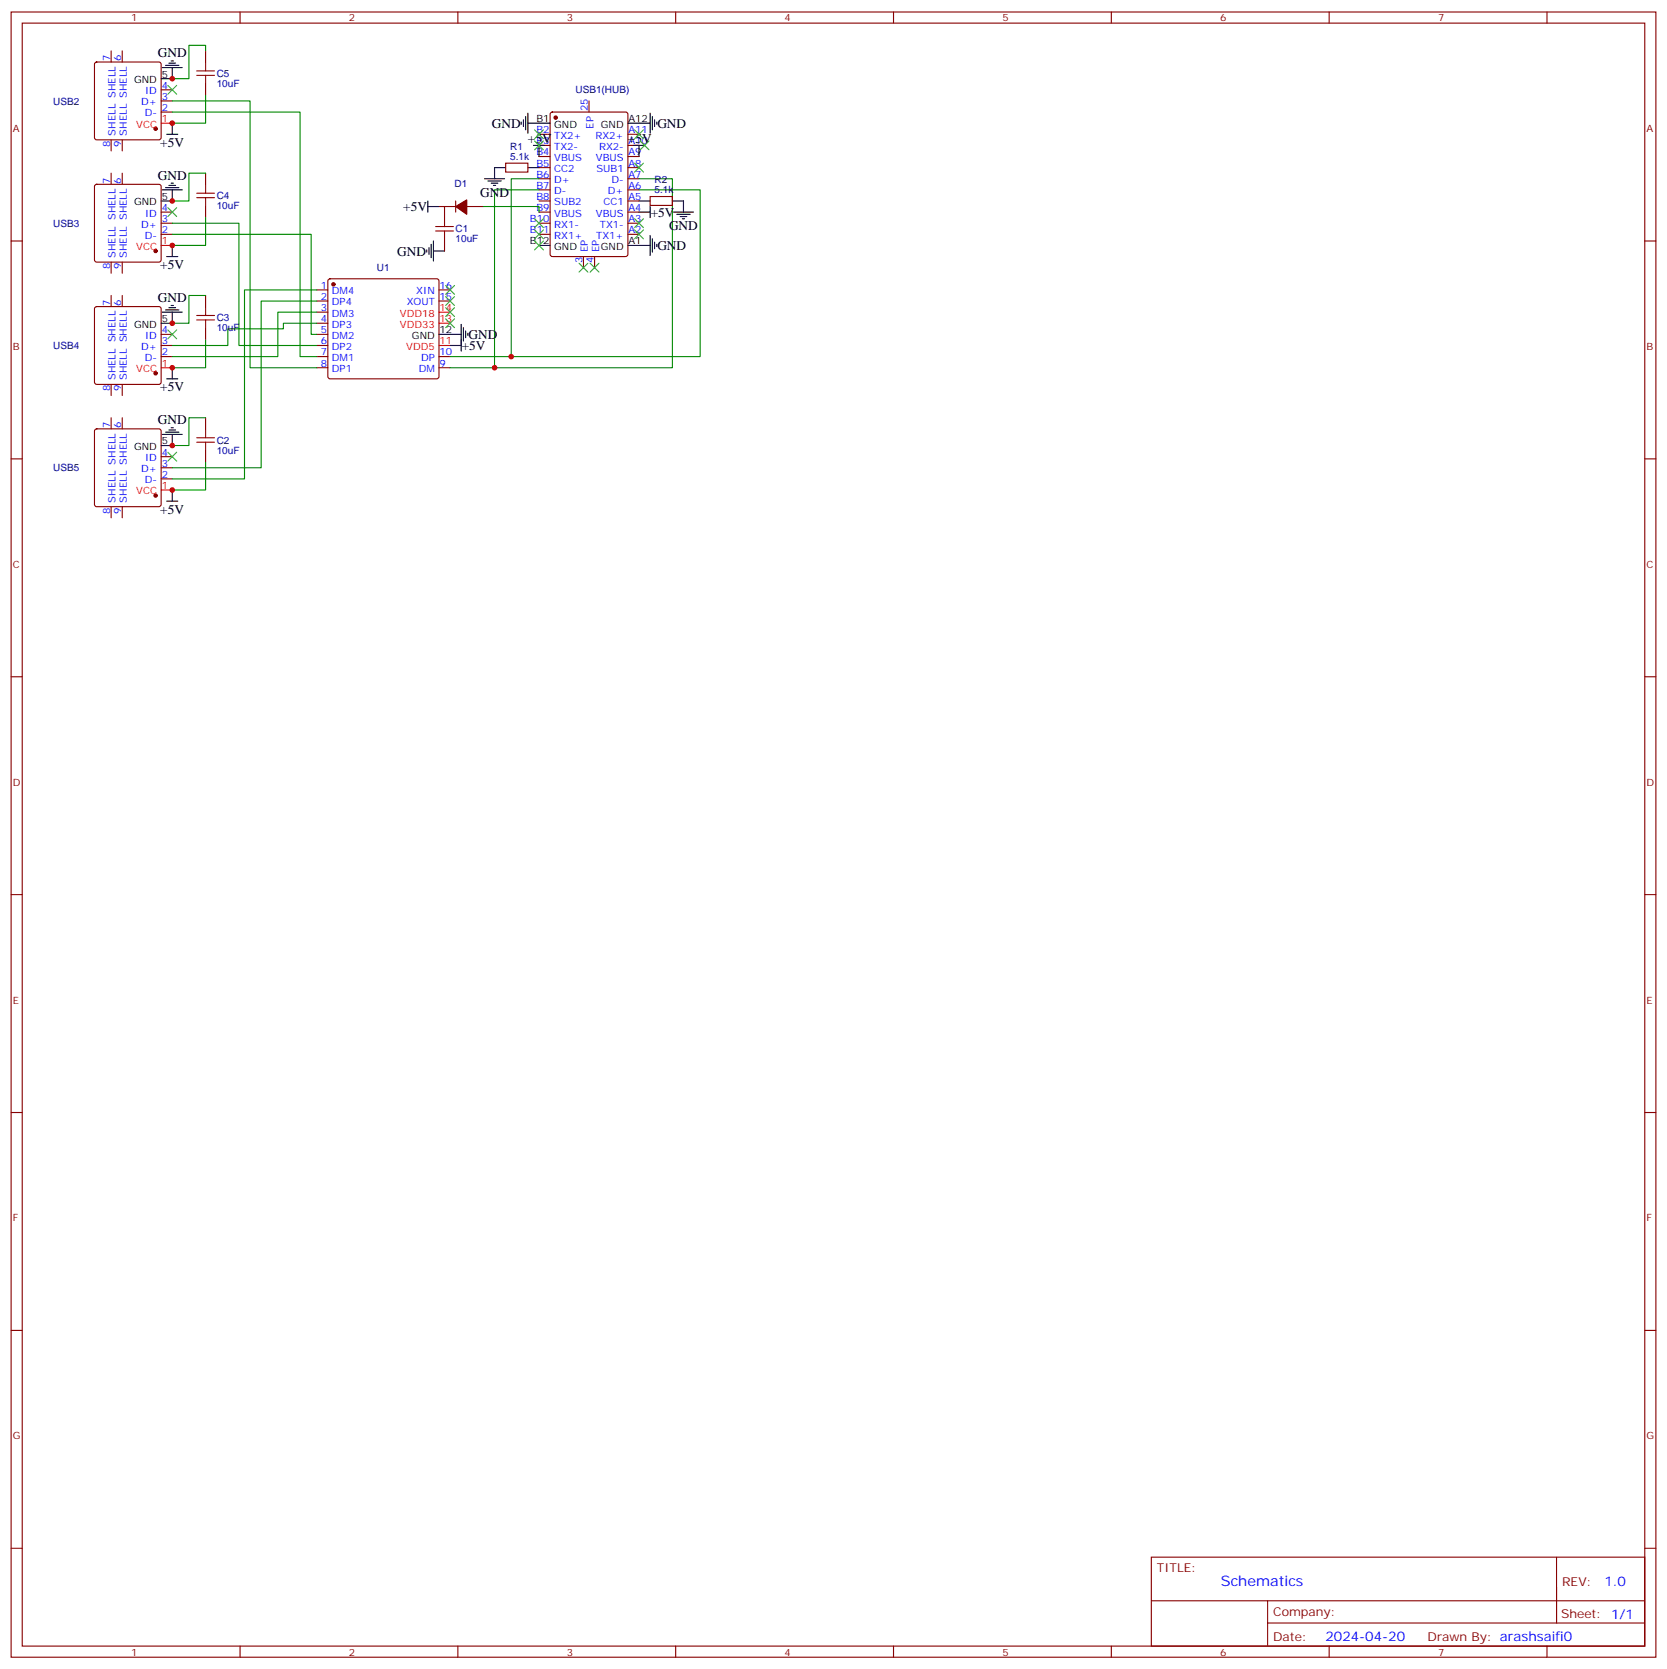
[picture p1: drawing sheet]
<svg xmlns="http://www.w3.org/2000/svg" width="529mm" height="530mm" viewBox="0 0 529 530" stroke-linecap="round" stroke-linejoin="round" font-family="sans-serif">
<g fill="none" stroke="#870000" stroke-width=".35">
<path d="M3.5 3.8h522.1v522.1h-522.1zM7.1 7.3h515v515.1h-515zM30.2 19.9l.5-.2h19.7l.5 .2 .3 .5v23.3l-.3 .5-.5 .2h-19.7l-.5-.3-.2-.4v-23.3zM35.3 16.2v3.5M38.8 16.2v3.5M65.3 16.2v3.5M76.2 3.8v3.5M145.3 3.8v3.5M214.5 3.8v3.5M283.6 3.8v3.5M352.8 3.8v3.5M421.9 3.8v3.5"/>
<path d="M491.1 3.8v3.5M51.2 35.6h3.5M51.2 28.5h3.5M51.2 32h3.5M65.3 26.7v3.6M174.9 35.8l.4-.2h23.3l.7 .4v44.7l-.4 .7h-23.6l-.6-.4-.1-44.7zM187 32v3.6M30.2 58.7l.5-.2h19.7l.5 .2 .3 .5v23.3l-.3 .5-.5 .2h-19.7l-.5-.2-.2-.5v-23.3zM35.3 44.4v3.5M35.3 55v3.5M38.8 44.4v3.5M38.8 55v3.5"/>
<path d="M65.3 55v3.5M160.5 51.8h7.1v2.8h-7.1zM171.1 42.6h3.5M171.1 46.1h3.5M171.1 49.7h3.5M171.1 53.2h3.5M171.1 56.7h3.5M199.3 42.6h3.5M199.3 46.1h3.5M199.3 49.7h3.5M199.3 53.2h3.5M199.3 56.7h3.5"/>
<path d="M3.5 76.5h3.6M51.2 74.4h3.5M51.2 67.3h3.5M51.2 70.8h3.5M65.3 65.5v3.6M139.3 65.5h5.3M141.1 65.5v3.6M141.1 76.1v3.6M144.6 63.8v3.5M148.2 65.5h5.3M171.1 74.4h3.5M171.1 67.3h3.5"/>
<path d="M171.1 70.8h3.5M171.1 60.3h3.5M171.1 63.8h3.5M199.3 74.4h3.5M199.3 67.3h3.5M199.3 70.8h3.5M199.3 60.3h3.5M199.3 63.8h3.5M206.4 62.4h7v2.8h-7zM522.1 76.5h3.5M30.2 97.5l.5-.2h19.7l.5 .2 .3 .5v23.3l-.3 .5-.5 .2h-19.7l-.5-.2-.2-.5v-23.3zM35.3 83.2v3.5"/>
<path d="M35.3 93.8v3.5M38.8 83.2v3.5M38.8 93.8v3.5M65.3 93.8v3.5M100.5 92h3.6M100.5 95.5h3.6M100.5 99.1h3.6M104.3 88.7l.5-.2h33.8l.5 .2 .2 .5v30.3l-.2 .5-.5 .2h-33.8l-.5-.2-.2-.5v-30.3zM139.3 92h3.6M139.3 95.5h3.6M185.2 81.4v3.5M188.7 81.4v3.5"/>
<path d="M51.2 106.1h3.5M51.2 109.6h3.5M51.2 113.2h3.5M65.3 104.4v3.5M100.5 102.6h3.6M100.5 106.1h3.6M100.5 109.6h3.6M100.5 113.2h3.6M100.5 116.7h3.6M139.3 113.2h3.6M139.3 116.7h3.6M30.2 136.3l.5-.2h19.7l.5 .2 .3 .5v23.3l-.3 .5-.5 .2h-19.7l-.5-.2-.2-.5v-23.3z"/>
<path d="M35.3 122v3.5M35.3 132.6v3.5M38.8 122v3.5M38.8 132.6v3.5M65.3 132.6v3.5M3.5 145.6h3.6M51.2 152h3.5M51.2 144.9h3.5M51.2 148.4h3.5M65.3 143.2v3.5M522.1 145.6h3.5M35.3 160.8v3.5"/>
<path d="M38.8 160.8v3.5M3.5 214.8h3.6M522.1 214.8h3.5M3.5 283.9h3.6M522.1 283.9h3.5M3.5 353.1h3.6M522.1 353.1h3.5M3.5 422.2h3.6M522.1 422.2h3.5M3.5 491.3h3.6M365.5 494.2h156.6v28.2h-156.6zM494.1 494.2v20.9"/>
<path d="M522.1 491.3h3.5M365.5 508h156.5M402.4 515.1h119.6M402.4 508v14.1M76.2 522.4v3.5M145.3 522.4v3.5M214.5 522.4v3.5M283.6 522.4v3.5M352.8 522.4v3.5M421.9 522.4v3.5M491.1 522.4v3.5"/>
</g>
<g fill="#870000" stroke="#870000" stroke-width=".35">
<path d="M144.6 65.5l3.6-2.1v4.6z"/>
<circle cx="105.8" cy="90.2" r=".53"/>
<circle cx="49.4" cy="40.9" r=".53"/>
<circle cx="49.4" cy="79.7" r=".53"/>
<circle cx="49.4" cy="118.5" r=".53"/>
<circle cx="49.4" cy="157.3" r=".53"/>
<circle cx="176.4" cy="37.3" r=".53"/>
</g>
<path d="M51.2 39.1h3.5M51.2 77.9h3.5M139.3 99.1h3.6M51.2 116.7h3.5M139.3 109.6h3.6M139.3 102.6h3.6M51.2 155.5h3.5" fill="none" stroke="#f00" stroke-width=".35"/>
<g fill="none" stroke="#000" stroke-width=".35">
<path d="M54.3 19.3h.7M51.5 21.4h6.4M52.6 20.7h4.2M53.6 20h2.1M54.7 21.4v3.6h-3.5M54.7 39.1v3.5M165.5 38.7v.7M166.2 38v2.1M166.9 37v4.2M167.6 39.1h7M167.6 35.9v6.4M199.3 39.1h7.1"/>
<path d="M206.4 35.9v6.4M207.1 37v4.2M207.8 38v2.1M208.5 38.7v.7M52.6 59.5h4.2M52.9 42.6h3.5M53.6 58.8h2.1M54.3 58.1h.7M153.8 56.7h6.4M154.9 57.4h4.2M155.9 58.1h2.1M156.6 58.8h.7"/>
<path d="M160.5 53.2h-3.5v3.5M167.6 53.2h3.5M169.3 46.1h3.6M171.1 46.1v3.6M201.1 46.1h3.5M202.8 46.1v3.6M51.5 60.3h6.4M54.7 60.3v3.5h-3.5M54.7 77.9v3.5M135.5 79.3v.7M135.8 65.5h3.5M135.8 63.8v3.5"/>
<path d="M136.2 78.6v2.1M136.9 77.5v4.3M137.6 79.7h3.5M137.6 76.5v6.3M171.1 77.9h3.5M199.3 77.9h7.1M202.8 63.8h3.6M202.8 67.3h3.6M206.4 65.5v3.6M206.4 74.7v6.4M207.1 75.8v4.2M207.8 76.8v2.2"/>
<path d="M208.5 77.5v.7M213.4 63.8h3.6v3.5M213.8 67.3h6.3M214.8 68h4.3M215.9 68.7h2.1M216.6 69.4h.7M51.5 99.1h6.4M52.6 98.4h4.2M52.9 81.4h3.5M53.6 97.6h2.1M54.3 96.9h.7M54.7 99.1v3.5h-3.5"/>
<path d="M54.7 116.7v3.5M139.3 106.1h7.1M142.9 109.6h3.5M146.4 102.9v8.5M147.1 104v4.2M147.8 105.1v2.1M148.5 105.8v.7M51.5 137.9h6.4M52.6 137.2h4.2M52.9 120.2h3.5M53.6 136.5h2.1M54.3 135.7h.7"/>
<path d="M54.7 137.9v3.5h-3.5M52.9 159h3.5M54.7 155.5v3.5"/>
</g>
<g fill="none" stroke="#008700" stroke-width=".35">
<path d="M65.3 16.2v-1.8h-5.3v10.6h-5.3M54.7 35.6h40.5v77.6h5.3M54.7 32h24.7v84.7h21.1M65.3 30.3v8.8h-10.6M65.3 55h-5.3v8.8h-5.3M171.1 56.7h-8.8v56.5h-19.4M202.8 56.7h10.6v60h-56.4M54.7 74.4h44.1v31.7h1.7M54.7 70.8h21.1v38.8h24.7M65.3 69.1v8.8h-10.6M153.5 65.5h17.6v1.8M171.1 60.3h-14.1v56.4h-14.1"/>
<path d="M202.8 60.3h19.4v52.9h-59.9M65.3 93.8h-5.3v8.8h-5.3M100.5 99.1h-12.3v14.1h-33.5M100.5 95.5h-17.6v52.9h-28.2M100.5 92h-22.9v60h-22.9M65.3 107.9v8.8h-10.6M100.5 102.6h-10.5v1.8h-17.7v5.2h-17.6M65.3 132.6h-5.3v8.8h-5.3M65.3 146.7v8.8h-10.6"/>
</g>
<g fill="none" stroke="#a10000" stroke-width=".35">
<path d="M65.3 19.7v2.8M62.4 23.9h5.7M62.4 22.5h5.7M65.3 23.9v2.8M65.3 58.5v2.8M62.4 62.7h5.7M62.4 61.3h5.7M65.3 62.7v2.8M138.3 73.3h5.6M138.3 71.9h5.6M141.1 69.1v2.8M141.1 73.3v2.8"/>
<path d="M65.3 97.3v2.8M62.4 101.5h5.7M62.4 100.1h5.7M65.3 101.5v2.9M62.4 138.9h5.7M65.3 136.1v2.8M62.4 140.3h5.7M65.3 140.3v2.9"/>
</g>
<g fill="none" stroke="#3c3" stroke-width=".35">
<path d="M53.3 27.1l2.8 2.8M56.1 27.1l-2.8 2.8M169.7 41.2l2.8 2.8M169.7 44.7l2.8 2.9M172.5 41.2l-2.8 2.8M172.5 44.7l-2.8 2.9M201.4 51.8l2.9 2.8M201.4 41.2l2.9 2.8M203.2 44.7l2.8 2.9M204.3 41.2l-2.9 2.8M204.3 51.8l-2.9 2.8M206 44.7l-2.8 2.9"/>
<path d="M53.3 65.9l2.8 2.8M56.1 65.9l-2.8 2.8M169.7 69.4l2.8 2.8M169.7 73l2.8 2.8M169.7 76.5l2.8 2.8M172.5 69.4l-2.8 2.8M172.5 73l-2.8 2.8M172.5 76.5l-2.8 2.8M201.4 73l2.9 2.8M201.4 69.4l2.9 2.8M204.3 69.4l-2.9 2.8M204.3 73l-2.9 2.8"/>
<path d="M141.5 90.6l2.8 2.8M141.5 94.1l2.8 2.8M141.5 97.6l2.8 2.9M144.3 97.6l-2.8 2.9M144.3 90.6l-2.8 2.8M144.3 94.1l-2.8 2.8M183.8 83.5l2.8 2.9M186.6 83.5l-2.8 2.9M187.3 83.5l2.8 2.9M190.1 83.5l-2.8 2.9M53.3 104.7l2.8 2.8M56.1 104.7l-2.8 2.8"/>
<path d="M141.5 101.2l2.8 2.8M144.3 101.2l-2.8 2.8M53.3 143.5l2.8 2.8M56.1 143.5l-2.8 2.8"/>
</g>
<g fill="#c00">
<circle cx="157" cy="116.7" r=".88"/>
<circle cx="162.3" cy="113.2" r=".88"/>
<circle cx="54.7" cy="141.4" r=".88"/>
<circle cx="54.7" cy="155.5" r=".88"/>
<circle cx="54.7" cy="102.6" r=".88"/>
<circle cx="54.7" cy="116.7" r=".88"/>
<circle cx="54.7" cy="63.8" r=".88"/>
<circle cx="54.7" cy="77.9" r=".88"/>
<circle cx="54.7" cy="25" r=".88"/>
<circle cx="54.7" cy="39.1" r=".88"/>
</g>
<text font-size="4.6" fill="#00f" x="387.6" y="503.2">Schematics</text>
<g font-size="4.2">
<text x="50.1" y="18.2">GND</text>
<text x="156.1" y="40.5">GND</text>
<text x="208.7" y="40.5">GND</text>
<text x="50.9" y="46.6">+5V</text>
<text x="167.6" y="45.4">+5V</text>
<text x="199.3" y="45.4">+5V</text>
<text x="50.1" y="57">GND</text>
<text x="152.4" y="62.4">GND</text>
<text x="128" y="67">+5V</text>
<text x="206.6" y="68.7">+5V</text>
<text x="212.4" y="73">GND</text>
<text x="126.1" y="81.1">GND</text>
<text x="208.7" y="79.3">GND</text>
<text x="50.9" y="85.4">+5V</text>
<text x="50.1" y="95.8">GND</text>
<text x="148.7" y="107.5">GND</text>
<text x="146.6" y="111.1">+5V</text>
<text x="50.9" y="124.2">+5V</text>
<text x="50.1" y="134.6">GND</text>
<text x="50.9" y="163">+5V</text>
</g>
<g font-size="4.2" fill="#00f">
<text x="509.3" y="503.4">1.0</text>
<text x="420.7" y="520.8">2024-04-20</text>
</g>
<g font-size="3.9" fill="#800">
<text x="367.2" y="498.8">TITLE:</text>
<text x="495.9" y="503.4">REV:</text>
<text x="404.1" y="513">Company:</text>
<text x="495.5" y="513.6">Sheet: 1/1</text>
<text x="404.1" y="520.6">Date:</text>
<text x="453.2" y="520.7">Drawn By: arashsaifi0</text>
</g>
<g font-size="3.2" fill="#800">
<text x="41.6" y="6.8">1</text>
<text x="110.8" y="6.8">2</text>
<text x="179.9" y="6.8">3</text>
<text x="249.1" y="6.8">4</text>
<text x="318.2" y="6.8">5</text>
<text x="387.3" y="6.8">6</text>
<text x="456.5" y="6.8">7</text>
<text x="4.1" y="41.9">A</text>
<text x="522.6" y="41.9">A</text>
<text x="4.1" y="111.1">B</text>
<text x="522.6" y="111.1">B</text>
<text x="4.1" y="180.2">C</text>
<text x="522.6" y="180.2">C</text>
<text x="4.1" y="249.3">D</text>
<text x="522.6" y="249.3">D</text>
<text x="4.1" y="318.5">E</text>
<text x="522.6" y="318.5">E</text>
<text x="4.1" y="387.6">F</text>
<text x="522.6" y="387.6">F</text>
<text x="4.1" y="456.8">G</text>
<text x="522.6" y="456.8">G</text>
<text x="41.6" y="525.4">1</text>
<text x="110.8" y="525.4">2</text>
<text x="179.9" y="525.4">3</text>
<text x="249.1" y="525.4">4</text>
<text x="318.2" y="525.4">5</text>
<text x="387.3" y="525.4">6</text>
<text x="456.5" y="525.4">7</text>
</g>
<g font-size="3.2" fill="#00f">
<text x="34.9" y="19.5" transform="rotate(-90 34.9 19.5)">7</text>
<text x="38.5" y="19.5" transform="rotate(-90 38.5 19.5)">6</text>
<text x="46.1" y="29.9">ID</text>
<text x="51.3" y="28.2">4</text>
<text x="44.8" y="33.4">D+</text>
<text x="51.3" y="35.2">2</text>
<text x="51.3" y="31.7">3</text>
<text x="186.6" y="35.4" transform="rotate(-90 186.6 35.4)">25</text>
<text x="46" y="37">D-</text>
<text x="188.4" y="40.8" transform="rotate(-90 188.4 40.8)">EP</text>
<text x="34.9" y="46.6" transform="rotate(-90 34.9 46.6)">8</text>
<text x="36.7" y="43.1" transform="rotate(-90 36.7 43.1)">SHELL SHELL</text>
<text x="38.5" y="46.6" transform="rotate(-90 38.5 46.6)">9</text>
<text x="40.2" y="43.1" transform="rotate(-90 40.2 43.1)">SHELL SHELL</text>
<text x="170.3" y="42.3">B2</text>
<text x="170.3" y="45.8">B3</text>
<text x="175.9" y="44">TX2+</text>
<text x="175.9" y="47.6">TX2-</text>
<text x="189" y="44">RX2+</text>
<text x="190.2" y="47.6">RX2-</text>
<text x="199.5" y="45.8">A10</text>
<text x="199.5" y="42.3">A11</text>
<text x="170.3" y="49.3">B4</text>
<text x="170.3" y="52.8">B5</text>
<text x="175.9" y="51.1">VBUS</text>
<text x="189.2" y="51.1">VBUS</text>
<text x="199.5" y="52.8">A8</text>
<text x="199.5" y="49.3">A9</text>
<text x="34.9" y="58.3" transform="rotate(-90 34.9 58.3)">7</text>
<text x="38.5" y="58.3" transform="rotate(-90 38.5 58.3)">6</text>
<text x="170.3" y="56.4">B6</text>
<text x="170.3" y="59.9">B7</text>
<text x="175.9" y="54.6">CC2</text>
<text x="175.9" y="58.1">D+</text>
<text x="189.3" y="54.6">SUB1</text>
<text x="194.1" y="58.1">D-</text>
<text x="199.5" y="59.9">A6</text>
<text x="199.5" y="56.4">A7</text>
<text x="170.3" y="63.4">B8</text>
<text x="175.9" y="61.7">D-</text>
<text x="175.9" y="65.2">SUB2</text>
<text x="191.6" y="65.2">CC1</text>
<text x="193" y="61.7">D+</text>
<text x="199.5" y="63.4">A5</text>
<text x="46.1" y="68.7">ID</text>
<text x="51.3" y="67">4</text>
<text x="51.3" y="70.5">3</text>
<text x="168.2" y="70.5">B10</text>
<text x="170.3" y="67">B9</text>
<text x="175.9" y="68.7">VBUS</text>
<text x="189.2" y="68.7">VBUS</text>
<text x="199.5" y="70.5">A3</text>
<text x="199.5" y="67">A4</text>
<text x="44.8" y="72.2">D+</text>
<text x="46" y="75.8">D-</text>
<text x="51.3" y="74">2</text>
<text x="168.2" y="74">B11</text>
<text x="175.9" y="72.2">RX1-</text>
<text x="175.9" y="75.8">RX1+</text>
<text x="189.3" y="75.8">TX1+</text>
<text x="190.4" y="72.2">TX1-</text>
<text x="199.5" y="74">A2</text>
<text x="36.7" y="81.9" transform="rotate(-90 36.7 81.9)">SHELL SHELL</text>
<text x="40.2" y="81.9" transform="rotate(-90 40.2 81.9)">SHELL SHELL</text>
<text x="184.9" y="83.6" transform="rotate(-90 184.9 83.6)">3</text>
<text x="186.6" y="80.1" transform="rotate(-90 186.6 80.1)">EP</text>
<text x="188.4" y="83.6" transform="rotate(-90 188.4 83.6)">4</text>
<text x="190.1" y="80.1" transform="rotate(-90 190.1 80.1)">EP</text>
<text x="34.9" y="85.4" transform="rotate(-90 34.9 85.4)">8</text>
<text x="38.5" y="85.4" transform="rotate(-90 38.5 85.4)">9</text>
<text x="101.9" y="91.7">1</text>
<text x="101.9" y="95.2">2</text>
<text x="105.4" y="93.4">DM4</text>
<text x="132.2" y="93.4">XIN</text>
<text x="139.5" y="95.2">15</text>
<text x="139.5" y="91.7">16</text>
<text x="34.9" y="97.1" transform="rotate(-90 34.9 97.1)">7</text>
<text x="38.5" y="97.1" transform="rotate(-90 38.5 97.1)">6</text>
<text x="101.9" y="98.7">3</text>
<text x="105.4" y="96.9">DP4</text>
<text x="105.4" y="100.5">DM3</text>
<text x="129.1" y="96.9">XOUT</text>
<text x="46.1" y="107.5">ID</text>
<text x="51.3" y="105.8">4</text>
<text x="101.9" y="102.2">4</text>
<text x="101.9" y="105.8">5</text>
<text x="105.4" y="104">DP3</text>
<text x="105.4" y="107.5">DM2</text>
<text x="44.8" y="111.1">D+</text>
<text x="51.3" y="112.8">2</text>
<text x="51.3" y="109.3">3</text>
<text x="101.9" y="109.3">6</text>
<text x="101.9" y="112.8">7</text>
<text x="105.4" y="111.1">DP2</text>
<text x="139.5" y="112.8">10</text>
<text x="46" y="114.6">D-</text>
<text x="101.9" y="116.3">8</text>
<text x="105.4" y="114.6">DM1</text>
<text x="105.4" y="118.1">DP1</text>
<text x="132.9" y="118.1">DM</text>
<text x="133.7" y="114.6">DP</text>
<text x="139.5" y="116.3">9</text>
<text x="34.9" y="124.2" transform="rotate(-90 34.9 124.2)">8</text>
<text x="36.7" y="120.7" transform="rotate(-90 36.7 120.7)">SHELL SHELL</text>
<text x="38.5" y="124.2" transform="rotate(-90 38.5 124.2)">9</text>
<text x="40.2" y="120.7" transform="rotate(-90 40.2 120.7)">SHELL SHELL</text>
<text x="34.9" y="135.9" transform="rotate(-90 34.9 135.9)">7</text>
<text x="38.5" y="135.9" transform="rotate(-90 38.5 135.9)">6</text>
<text x="44.8" y="149.9">D+</text>
<text x="46.1" y="146.3">ID</text>
<text x="51.3" y="144.6">4</text>
<text x="51.3" y="148.1">3</text>
<text x="46" y="153.4">D-</text>
<text x="51.3" y="151.6">2</text>
<text x="36.7" y="159.5" transform="rotate(-90 36.7 159.5)">SHELL SHELL</text>
<text x="40.2" y="159.5" transform="rotate(-90 40.2 159.5)">SHELL SHELL</text>
<text x="34.9" y="163" transform="rotate(-90 34.9 163)">8</text>
<text x="38.5" y="163" transform="rotate(-90 38.5 163)">9</text>
</g>
<g font-size="3.2">
<text x="42.6" y="26.4">GND</text>
<text x="51.3" y="24.6">5</text>
<text x="170.3" y="38.7">B1</text>
<text x="175.9" y="40.5">GND</text>
<text x="190.7" y="40.5">GND</text>
<text x="199.5" y="38.7">A12</text>
<text x="42.6" y="65.2">GND</text>
<text x="51.3" y="63.4">5</text>
<text x="168.2" y="77.5">B12</text>
<text x="199.5" y="77.5">A1</text>
<text x="175.9" y="79.3">GND</text>
<text x="190.7" y="79.3">GND</text>
<text x="42.6" y="104">GND</text>
<text x="51.3" y="102.2">5</text>
<text x="130.8" y="107.5">GND</text>
<text x="139.5" y="105.8">12</text>
<text x="42.6" y="142.8">GND</text>
<text x="51.3" y="141">5</text>
</g>
<g font-size="3.2" fill="#000080">
<text x="68.8" y="27.5">10uF</text>
<text x="68.8" y="24.4">C5</text>
<text x="182.7" y="29.6">USB1(HUB)</text>
<text x="16.9" y="33.2">USB2</text>
<text x="161.9" y="47.5">R1</text>
<text x="161.9" y="50.7">5.1k</text>
<text x="144.3" y="59.2">D1</text>
<text x="207.8" y="58.1">R2</text>
<text x="68.8" y="63.2">C4</text>
<text x="207.8" y="61.3">5.1k</text>
<text x="16.9" y="72">USB3</text>
<text x="68.8" y="66.3">10uF</text>
<text x="144.6" y="76.9">10uF</text>
<text x="144.6" y="73.8">C1</text>
<text x="119.6" y="86.1">U1</text>
<text x="68.8" y="102">C3</text>
<text x="68.8" y="105.1">10uF</text>
<text x="16.9" y="110.8">USB4</text>
<text x="68.8" y="143.9">10uF</text>
<text x="68.8" y="140.8">C2</text>
<text x="16.9" y="149.6">USB5</text>
</g>
<g font-size="3.2" fill="#f00">
<text x="43.2" y="40.5">VCC</text>
<text x="51.3" y="38.7">1</text>
<text x="51.3" y="77.5">1</text>
<text x="43.2" y="79.3">VCC</text>
<text x="127" y="100.5">VDD18</text>
<text x="139.5" y="98.7">14</text>
<text x="127" y="104">VDD33</text>
<text x="139.5" y="102.2">13</text>
<text x="129" y="111.1">VDD5</text>
<text x="139.5" y="109.3">11</text>
<text x="43.2" y="118.1">VCC</text>
<text x="51.3" y="116.3">1</text>
<text x="51.3" y="155.2">1</text>
<text x="43.2" y="156.9">VCC</text>
</g>
</svg>
